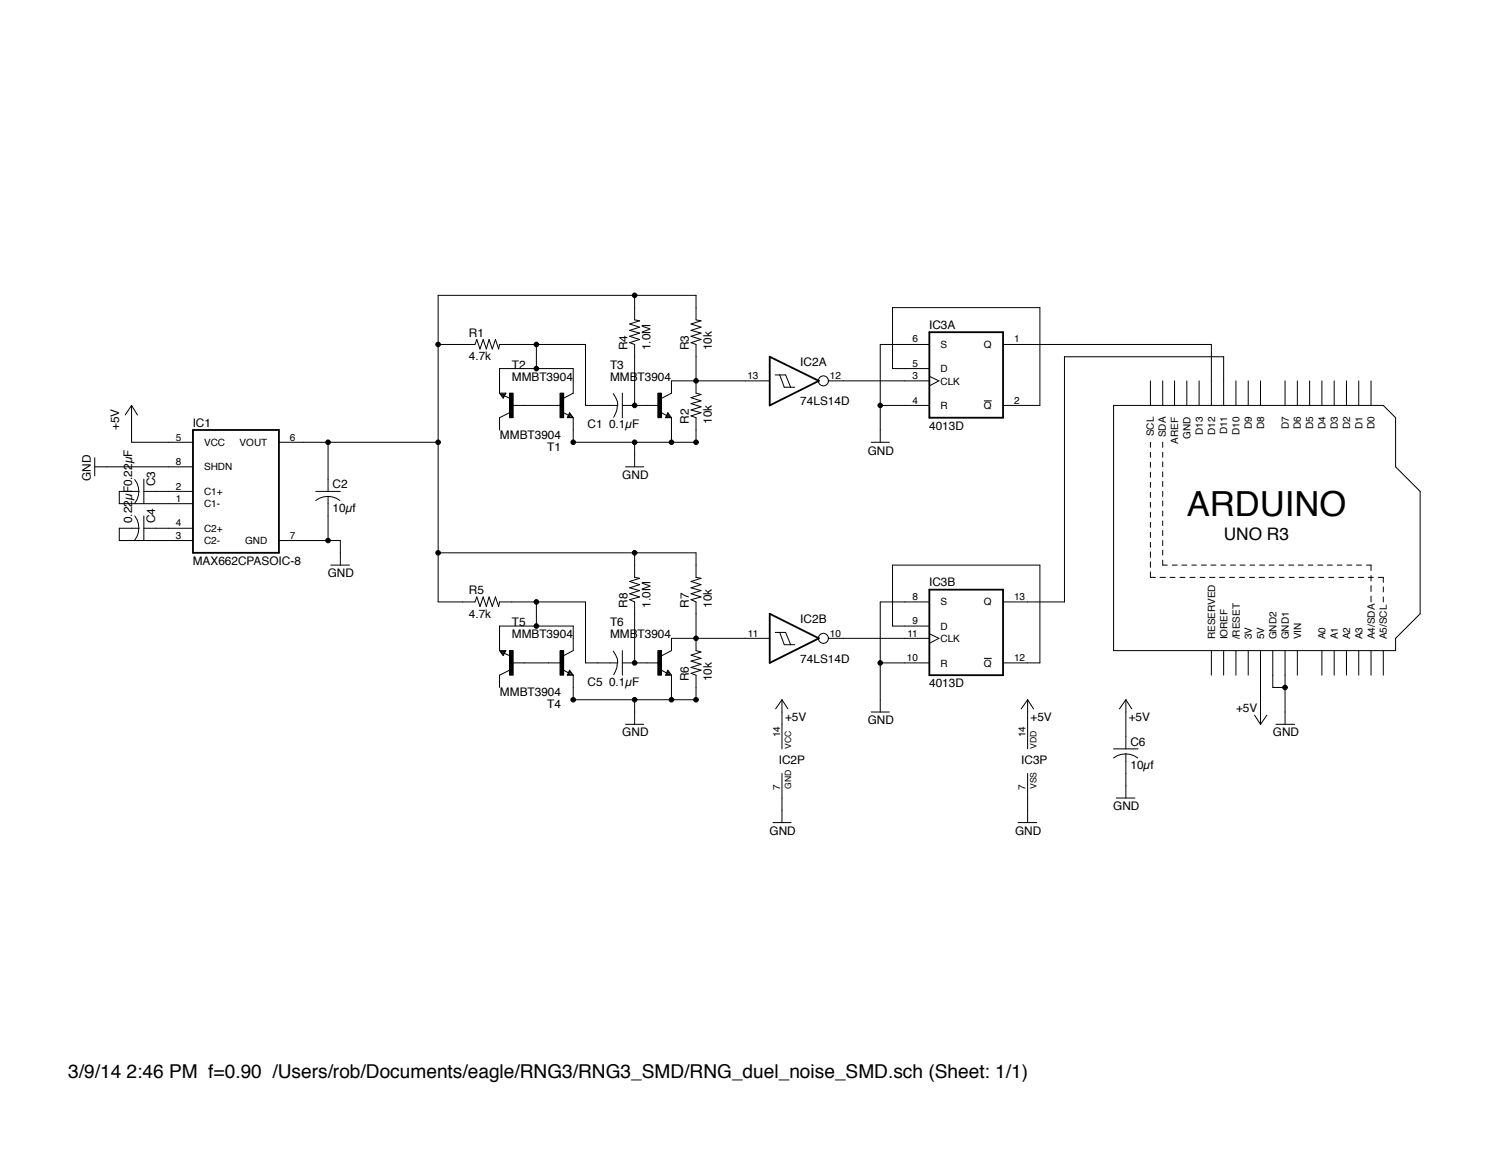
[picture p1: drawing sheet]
<svg xmlns="http://www.w3.org/2000/svg" width="279mm" height="216mm" viewBox="0 0 279 216" stroke-linecap="round" stroke-linejoin="round" font-family="sans-serif">
<g fill="none" stroke="#000" stroke-width=".19">
<path d="M118.1 55v4.5l1 .2-1.9 .6 1.9 .6-1.9 .6 1.9 .5-1.9 .6 1.9 .6-1.9 .6 .9 .3v11.4M24.5 75.5v6.8h11.4M24.5 75.5l1.1 1.7M24.5 75.5l-1.2 1.7M81.6 64.1h6.8l.4-.9 .5 1.8 .6-1.8 .6 1.8 .5-1.8 .6 1.8 .6-1.8 .6 1.8 .2-.9h16v11.4h5.9l-.1 .8-.6 1.4M93 73.2h1.2l-.5 .9zM93 73.2v-4.6h13.7v4.6l-1.8 .9M93.9 73.7l1.1 .5M93.9 73.3h-.7l.5 .6 .2-.5h-.3l.1 .3M94.8 73.2h.7v4.5h-.7zM94.8 76.8l-1.8 .9v2.3M95.3 75.5h9.1"/>
<path d="M99.8 64.1v4.5M104.2 73.2h.7v4.5h-.7zM104.8 76.7l1.1 .6M106 76.8l.7 .9h-1.1zM106 77.3l.1 .3h-.3l.2-.5 .5 .6h-.7M106.7 77.7v4.6h22.9v-4.6l-1-.3 1.9-.6-1.9-.5 1.9-.6-1.9-.6 1.9-.5-1.9-.6 1.9-.6-.9-.2v-9.1l-1-.3 1.9-.6-1.9-.6 1.9-.6-1.9-.5 1.9-.6-1.9-.6 1.9-.6-.9-.2v-4.5h-48v57h6.8l.4-.9 .5 1.8 .6-1.8 .6 1.8 .5-1.8 .6 1.8 .6-1.8 .6 1.8 .2-.9h16v11.4h5.9l-.1 .8-.6 1.4M114.2 73.3l.7 1.4 .1 .8M115.8 75.5h6.9M115.8 73.2v4.5M122.4 73.2h.7v4.5h-.7zM123 76.7l1.1 .6M124.3 76.8l.7 .9h-1.1z"/>
<path d="M124.3 77.3l.1 .3h-.3l.2-.5 .4 .6h-.6M125 77.7v4.6M143.3 70.9h-18.3v2.3l-1.8 .9M144.3 69.8h1.9l1 2.3M145.1 69.8l.9 2.3h1.9M154.2 70.9h18.8M163.9 75.5h9.1M173 68.6h-6.9v-11.3h27.5v18.2h-6.9M173 64.1h-9.1v18.2M173 70l1.8 .9-1.8 .9M183.2 74.6h1.4M186.7 64.1h38.8v11.4"/>
<path d="M207.3 75.5h50.2l2.3 2.2v9.2l4.6 4.6v22.7l-4.6 4.6v2.3h-52.5zM214.1 70.9v4.6M216.4 70.9v4.6M218.6 70.9v4.6M220.9 70.9v4.6M223.2 70.9v4.6M227.8 75.5v-9.1h-29.7v45.6h-11.4M230.1 70.9v4.6M232.3 70.9v4.6M234.6 70.9v4.6M239.2 70.9v4.6M241.5 70.9v4.6"/>
<path d="M243.8 70.9v4.6M246.1 70.9v4.6M248.3 70.9v4.6M250.6 70.9v4.6M252.9 70.9v4.6M255.2 70.9v4.6M17.6 86.9h18.3M17.6 85.2v3.4M25.1 89.3l.4 .6 .3 1.6M25.1 96l.4 .7 .3 .8v.8M25.8 91.5l-.3 1.5-.4 .7M25.8 98.3l-.3 1.5-.4 .7"/>
<path d="M25.8 91.5h-3.6v2.2h13.7M25.8 98.3h-3.6v2.3h13.7M26.8 91.5h9.1M26.8 98.3h9.1M26.8 89.2v4.5M26.8 96v4.6M51.9 82.3h29.7M58.8 91.5h4.6M61.1 92.4l1.5 .3 .7 .5M61.1 92.4l-1.6 .3-.7 .5M61.1 92.4v8.2M61.1 82.3v9.2"/>
<path d="M116.4 86.9h3.4M118.1 82.3v4.6M162.2 82.3h3.3M214.1 82.3v.9M214.1 84.2v.9M214.1 86v1M214.1 87.9v.9M214.1 89.8v.9M214.1 91.6v1M214.1 93.5v.9M214.1 95.4v.9M214.1 97.2v.9"/>
<path d="M214.1 99.1v.9M216.4 82.3v.9M216.4 84.2v.9M216.4 86v.9M216.4 87.8v1M216.4 89.6v.9M216.4 91.5v.9M216.4 93.2v1M216.4 95.1v.9M216.4 97v.8M216.4 98.7v1M51.9 100.6h11.5v4.6"/>
<path d="M61.6 105.2h3.4M81.6 102.9h48v4.6l.9 .1-1.9 .6 1.9 .6-1.9 .6 1.9 .5-1.9 .6 1.9 .6-1.9 .5 1 .4v9.1l.9 .2-1.9 .6 1.9 .6-1.9 .5 1.9 .6-1.9 .6 1.9 .5-1.9 .6 1 .4v4.5h-22.9v-4.5M99.8 112v4.5M118.1 102.9v4.6l1 .1-1.9 .6 1.9 .6-1.9 .6 1.9 .5-1.9 .6 1.9 .6-1.9 .5 .9 .4v11.4M143.3 118.8h-18.3v2.3l-1.8 .9M144.3 117.7h1.9l1 2.3M145.1 117.7l.9 2.3h1.9M154.2 118.8h18.8M173 116.5h-6.9v-11.3h27.5v18.2h-6.9M173 112h-9.1v20.5M173 118l1.8 .8-1.8 .9M214.1 100.9v1"/>
<path d="M214.1 102.7v1M214.1 104.6v1M214.1 106.4v1.1h1M215.9 107.5h1M216.4 100.6v.9M216.4 102.4v.9M216.4 104.2v1h.9M217.8 107.5h.9M218.2 105.2h.9M219.6 107.5h1M220 105.2h.9M221.5 107.5h.9"/>
<path d="M221.8 105.2h.9M223.4 107.5h.9M223.6 105.2h1M225.1 107.5h1.1M225.4 105.2h.9M227 107.5h.9M227.3 105.2h.8M228.9 107.5h.9M229 105.2h1M230.7 107.5h1M230.8 105.2h1M232.6 107.5h.9"/>
<path d="M232.7 105.2h.8M234.4 107.5h1M234.5 105.2h.9M236.2 107.5h1M236.2 105.2h1M238.1 107.5h.9M238.1 105.2h.9M239.9 105.2h.9M240 107.5h.9M241.7 105.2h.9M241.8 107.5h1M243.5 105.2h.9"/>
<path d="M243.6 107.5h1M245.3 105.2h.9M245.5 107.5h.9M247.1 105.2h.9M247.3 107.5h1M248.9 105.2h.9M249.2 107.5h.9M250.7 105.2h1M251.1 107.5h.9M252.5 105.2h.9M252.8 107.5h1.1M254.4 105.2h.8v1"/>
<path d="M254.7 107.5h.9M255.2 107.1v1M255.2 109v1.1M255.2 110.9v1.1M256.6 107.5h.9v.9M257.5 109.2v1M257.5 111.1v.9M93 121.1v-4.6h13.7v4.6l-1.8 .9M93 121.1h1.2l-.5 .9zM93.9 121.6l1.1 .5M93.9 121.3h-.7l.5 .5 .2-.5h-.3l.1 .3M94.8 121.1h.7v4.6h-.7z"/>
<path d="M94.8 124.7l-1.8 1v2.3M95.3 123.4h9.1M104.2 121.1h.7v4.6h-.7zM104.8 124.7l1.1 .5M106 124.7l.7 1h-1.1zM106 125.2l.1 .3h-.3l.2-.5 .5 .6h-.7M114.2 121.2l.7 1.4 .1 .8M115.8 121.1v4.6M115.8 123.4h6.9M116.4 134.8h3.4M118.1 130.2v4.6M122.4 121.1h.7v4.6h-.7z"/>
<path d="M123 124.7l1.1 .5M124.3 124.7l.7 1h-1.1zM124.3 125.2l.1 .3h-.3l.2-.5 .4 .6h-.6M125 125.7v4.5M145.6 130.2v9.2M145.6 130.2l1.1 1.7M145.6 130.2l-1.2 1.7M162.2 132.5h3.3M163.9 123.4h9.1M183.2 122.5h1.4M191.3 130.2v9.2M191.3 130.2l1.1 1.7"/>
<path d="M191.3 130.2l-1.2 1.7M207.3 139.4h4.6M209.6 130.2v9.2M209.6 130.2l1.1 1.7M209.6 130.2l-1.2 1.7M225.5 121.1v4.6M227.8 121.1v4.6M230.1 121.1v4.6M232.3 121.1v4.6M233.5 133.1l1.1 1.7M234.6 121.1v13.7M235.8 133.1l-1.2 1.7"/>
<path d="M236.9 121.1v6.9h2.3M237.5 134.8h3.5M239.2 121.1v13.7M241.5 121.1v4.6M246.1 121.1v4.6M248.3 121.1v4.6M250.6 121.1v4.6M252.9 121.1v4.6M255.2 121.1v4.6M257.5 121.1v4.6M143.9 153.1h3.4M145.6 144v9.1"/>
<path d="M189.5 153.1h3.5M191.3 144v9.1M207.8 148.5h3.5M209.6 140.3l1.5 .4 .7 .4M209.6 140.3l-.9 .1-.7 .3-.7 .4M209.6 140.3v8.2"/>
<circle cx="118.1" cy="55" r=".42"/>
<circle cx="81.6" cy="64.1" r=".42"/>
<circle cx="99.8" cy="68.6" r=".42"/>
<circle cx="99.8" cy="64.1" r=".42"/>
<circle cx="118.1" cy="75.5" r=".42"/>
<circle cx="129.6" cy="70.9" r=".42"/>
<circle cx="153.3" cy="70.9" r=".93"/>
<circle cx="163.9" cy="75.5" r=".42"/>
<circle cx="61.1" cy="82.3" r=".42"/>
<circle cx="81.6" cy="82.3" r=".42"/>
<circle cx="106.7" cy="82.3" r=".42"/>
<circle cx="118.1" cy="82.3" r=".42"/>
<circle cx="125" cy="82.3" r=".42"/>
<circle cx="129.6" cy="82.3" r=".42"/>
<circle cx="61.1" cy="100.6" r=".42"/>
<circle cx="81.6" cy="102.9" r=".42"/>
<circle cx="99.8" cy="116.5" r=".42"/>
<circle cx="99.8" cy="112" r=".42"/>
<circle cx="118.1" cy="102.9" r=".42"/>
<circle cx="129.6" cy="118.8" r=".42"/>
<circle cx="153.3" cy="118.8" r=".93"/>
<circle cx="106.7" cy="130.2" r=".42"/>
<circle cx="118.1" cy="123.4" r=".42"/>
<circle cx="118.1" cy="130.2" r=".42"/>
<circle cx="125" cy="130.2" r=".42"/>
<circle cx="129.6" cy="130.2" r=".42"/>
<circle cx="163.9" cy="123.4" r=".42"/>
<circle cx="239.2" cy="128" r=".42"/>
</g>
<g fill="#000">
<path d="M94.8 73.2h.7v4.5h-.7zM104.2 73.2h.7v4.5h-.7zM122.4 73.2h.7v4.5h-.7zM94.8 121.1h.7v4.5h-.7zM104.2 121.1h.7v4.5h-.7zM122.4 121.1h.7v4.5h-.7z"/>
<circle cx="118.1" cy="54.9" r=".42"/>
<circle cx="81.5" cy="64.1" r=".42"/>
<circle cx="99.8" cy="68.6" r=".42"/>
<circle cx="99.8" cy="64.1" r=".42"/>
<circle cx="118.1" cy="75.4" r=".42"/>
<circle cx="129.5" cy="70.9" r=".42"/>
<circle cx="163.8" cy="75.4" r=".42"/>
<circle cx="61" cy="82.3" r=".42"/>
<circle cx="81.5" cy="82.3" r=".42"/>
<circle cx="106.7" cy="82.3" r=".42"/>
<circle cx="118.1" cy="82.3" r=".42"/>
<circle cx="125" cy="82.3" r=".42"/>
<circle cx="129.5" cy="82.3" r=".42"/>
<circle cx="61" cy="100.6" r=".42"/>
<circle cx="81.5" cy="102.9" r=".42"/>
<circle cx="99.8" cy="116.5" r=".42"/>
<circle cx="99.8" cy="112" r=".42"/>
<circle cx="118.1" cy="102.9" r=".42"/>
<circle cx="129.5" cy="118.8" r=".42"/>
<circle cx="106.7" cy="130.2" r=".42"/>
<circle cx="118.1" cy="123.4" r=".42"/>
<circle cx="118.1" cy="130.2" r=".42"/>
<circle cx="125" cy="130.2" r=".42"/>
<circle cx="129.5" cy="130.2" r=".42"/>
<circle cx="163.8" cy="123.4" r=".42"/>
<circle cx="239.2" cy="127.9" r=".42"/>
</g>
<path d="M143.3 66.4l9.1 4.5-9.1 4.6zM173 61.8h13.7v15.9h-13.7zM35.9 80h16v22.9h-16zM143.3 114.2l9.1 4.6-9.1 4.6zM173 109.7h13.7v16h-13.7z" fill="none" stroke="#000" stroke-width=".34"/>
<text font-size="6.4" x="220.9" y="96">ARDUINO</text>
<text font-size="3.6" x="12.7" y="200.7">3/9/14 2:46 PM f=0.90 /Users/rob/Documents/eagle/RNG3/RNG3_SMD/RNG_duel_noise_SMD.sch (Sheet: 1/1)</text>
<text font-size="3.2" x="227.8" y="100.6">UNO R3</text>
<g font-size="2.2">
<text x="87.3" y="62.7">R1</text>
<text x="116.8" y="65.2" transform="rotate(-90 116.8 65.2)">R4</text>
<text x="121.1" y="65.2" transform="rotate(-90 121.1 65.2)">1.0M</text>
<text x="128.2" y="65.2" transform="rotate(-90 128.2 65.2)">R3</text>
<text x="132.5" y="65.2" transform="rotate(-90 132.5 65.2)">10k</text>
<text x="173" y="61.2">IC3A</text>
<text x="87.3" y="67">4.7k</text>
<text x="95.3" y="70.9">MMBT3904</text>
<text x="95.3" y="68.6">T2</text>
<text x="113.6" y="70.9">MMBT3904</text>
<text x="113.6" y="68.6">T3</text>
<text x="149" y="68">IC2A</text>
<text x="149" y="75.5">74LS14D</text>
<text x="22.2" y="80" transform="rotate(-90 22.2 80)">+5V</text>
<text x="35.9" y="79.5">IC1</text>
<text x="93.1" y="81.6">MMBT3904</text>
<text x="101.9" y="83.9">T1</text>
<text x="109.4" y="79.7">C1</text>
<text x="113.4" y="79.7">0.1µF</text>
<text x="128.2" y="78.9" transform="rotate(-90 128.2 78.9)">R2</text>
<text x="132.5" y="78.9" transform="rotate(-90 132.5 78.9)">10k</text>
<text x="173" y="80">4013D</text>
<text x="16.9" y="89.5" transform="rotate(-90 16.9 89.5)">GND</text>
<text x="115.8" y="89.2">GND</text>
<text x="161.5" y="84.6">GND</text>
<text x="28.9" y="90.5" transform="rotate(-90 28.9 90.5)">C3</text>
<text x="61.9" y="95.2">10µf</text>
<text x="61.9" y="90.9">C2</text>
<text x="24.6" y="97.4" transform="rotate(-90 24.6 97.4)">0.22µF0.22µF</text>
<text x="28.9" y="97.4" transform="rotate(-90 28.9 97.4)">C4</text>
<text x="35.9" y="105.1">MAX662CPASOIC-8</text>
<text x="61" y="107.4">GND</text>
<text x="87.3" y="110.6">R5</text>
<text x="116.8" y="113.1" transform="rotate(-90 116.8 113.1)">R8</text>
<text x="121.1" y="113.1" transform="rotate(-90 121.1 113.1)">1.0M</text>
<text x="128.2" y="113.1" transform="rotate(-90 128.2 113.1)">R7</text>
<text x="132.5" y="113.1" transform="rotate(-90 132.5 113.1)">10k</text>
<text x="173" y="109.1">IC3B</text>
<text x="87.3" y="114.9">4.7k</text>
<text x="95.3" y="118.8">MMBT3904</text>
<text x="95.3" y="116.5">T5</text>
<text x="113.6" y="118.8">MMBT3904</text>
<text x="113.6" y="116.5">T6</text>
<text x="149" y="116">IC2B</text>
<text x="149" y="123.4">74LS14D</text>
<text x="93.1" y="129.6">MMBT3904</text>
<text x="101.9" y="131.8">T4</text>
<text x="109.4" y="127.6">C5</text>
<text x="113.4" y="127.6">0.1µF</text>
<text x="128.2" y="126.8" transform="rotate(-90 128.2 126.8)">R6</text>
<text x="132.5" y="126.8" transform="rotate(-90 132.5 126.8)">10k</text>
<text x="173" y="127.9">4013D</text>
<text x="115.8" y="137.1">GND</text>
<text x="146.1" y="134.1">+5V</text>
<text x="161.5" y="134.8">GND</text>
<text x="191.8" y="134.1">+5V</text>
<text x="210.1" y="134.1">+5V</text>
<text x="230.1" y="132.5">+5V</text>
<text x="236.9" y="137.1">GND</text>
<text x="145" y="142.2">IC2P</text>
<text x="190.1" y="142.2">IC3P</text>
<text x="210.4" y="143.1">10µf</text>
<text x="210.4" y="138.8">C6</text>
<text x="143.3" y="155.3">GND</text>
<text x="188.9" y="155.3">GND</text>
<text x="207.2" y="150.8">GND</text>
</g>
<g font-size="1.9">
<text x="169.8" y="63.7">6</text>
<text x="175.1" y="64.7">S</text>
<text x="183.1" y="64.7">Q</text>
<text x="188.8" y="63.7">1</text>
<text x="139.1" y="70.6">13</text>
<text x="154.5" y="70.6">12</text>
<text x="169.8" y="70.6">3</text>
<text x="169.8" y="68.3">5</text>
<text x="175.1" y="69.3">D</text>
<text x="175.1" y="71.6">CLK</text>
<text x="169.8" y="75.1">4</text>
<text x="175.1" y="76.1">R</text>
<text x="183.1" y="76.1">Q</text>
<text x="188.8" y="75.1">2</text>
<text x="32.8" y="82">5</text>
<text x="38" y="83">VCC</text>
<text x="44.6" y="83">VOUT</text>
<text x="54" y="82">6</text>
<text x="214.8" y="81.2" transform="rotate(-90 214.8 81.2)">SCL</text>
<text x="217" y="81.4" transform="rotate(-90 217 81.4)">SDA</text>
<text x="219.3" y="82.6" transform="rotate(-90 219.3 82.6)">AREF</text>
<text x="221.6" y="81.7" transform="rotate(-90 221.6 81.7)">GND</text>
<text x="223.9" y="81" transform="rotate(-90 223.9 81)">D13</text>
<text x="226.2" y="81" transform="rotate(-90 226.2 81)">D12</text>
<text x="228.5" y="80.9" transform="rotate(-90 228.5 80.9)">D11</text>
<text x="230.7" y="81" transform="rotate(-90 230.7 81)">D10</text>
<text x="233" y="79.9" transform="rotate(-90 233 79.9)">D9</text>
<text x="235.3" y="79.9" transform="rotate(-90 235.3 79.9)">D8</text>
<text x="239.9" y="79.9" transform="rotate(-90 239.9 79.9)">D7</text>
<text x="242.2" y="79.9" transform="rotate(-90 242.2 79.9)">D6</text>
<text x="244.5" y="79.9" transform="rotate(-90 244.5 79.9)">D5</text>
<text x="246.7" y="79.9" transform="rotate(-90 246.7 79.9)">D4</text>
<text x="249" y="79.9" transform="rotate(-90 249 79.9)">D3</text>
<text x="251.3" y="79.9" transform="rotate(-90 251.3 79.9)">D2</text>
<text x="253.6" y="79.9" transform="rotate(-90 253.6 79.9)">D1</text>
<text x="255.9" y="79.9" transform="rotate(-90 255.9 79.9)">D0</text>
<text x="32.8" y="86.6">8</text>
<text x="38" y="87.6">SHDN</text>
<text x="32.8" y="91.1">2</text>
<text x="32.8" y="93.4">1</text>
<text x="38" y="92.1">C1+</text>
<text x="38" y="94.4">C1-</text>
<text x="32.8" y="98">4</text>
<text x="32.8" y="100.2">3</text>
<text x="38" y="99">C2+</text>
<text x="38" y="101.3">C2-</text>
<text x="45.6" y="101.2">GND</text>
<text x="54" y="100.2">7</text>
<text x="169.8" y="111.7">8</text>
<text x="175.1" y="112.7">S</text>
<text x="183.1" y="112.6">Q</text>
<text x="188.8" y="111.7">13</text>
<text x="139.2" y="118.5">11</text>
<text x="154.5" y="118.5">10</text>
<text x="168.9" y="118.5">11</text>
<text x="169.8" y="116.2">9</text>
<text x="175.1" y="117.2">D</text>
<text x="175.1" y="119.5">CLK</text>
<text x="226.2" y="119" transform="rotate(-90 226.2 119)">RESERVED</text>
<text x="228.5" y="119" transform="rotate(-90 228.5 119)">IOREF</text>
<text x="230.8" y="119" transform="rotate(-90 230.8 119)">/RESET</text>
<text x="233" y="119" transform="rotate(-90 233 119)">3V</text>
<text x="235.3" y="119" transform="rotate(-90 235.3 119)">5V</text>
<text x="237.6" y="119" transform="rotate(-90 237.6 119)">GND2</text>
<text x="239.9" y="119" transform="rotate(-90 239.9 119)">GND1</text>
<text x="242.2" y="119" transform="rotate(-90 242.2 119)">VIN</text>
<text x="246.8" y="119" transform="rotate(-90 246.8 119)">A0</text>
<text x="249" y="119" transform="rotate(-90 249 119)">A1</text>
<text x="251.3" y="119" transform="rotate(-90 251.3 119)">A2</text>
<text x="253.6" y="119" transform="rotate(-90 253.6 119)">A3</text>
<text x="255.9" y="119" transform="rotate(-90 255.9 119)">A4/SDA</text>
<text x="258.2" y="119" transform="rotate(-90 258.2 119)">A5/SCL</text>
<text x="168.8" y="123.1">10</text>
<text x="175.1" y="124.1">R</text>
<text x="183.1" y="124.1">Q</text>
<text x="188.8" y="123.1">12</text>
<text x="145.2" y="137.3" transform="rotate(-90 145.2 137.3)">14</text>
<text x="190.9" y="137.3" transform="rotate(-90 190.9 137.3)">14</text>
<text x="145.2" y="147" transform="rotate(-90 145.2 147)">7</text>
<text x="190.9" y="147" transform="rotate(-90 190.9 147)">7</text>
</g>
<g font-size="1.6">
<text x="147.3" y="139.4" transform="rotate(-90 147.3 139.4)">VCC</text>
<text x="192.9" y="139.4" transform="rotate(-90 192.9 139.4)">VDD</text>
<text x="147.3" y="146.9" transform="rotate(-90 147.3 146.9)">GND</text>
<text x="192.9" y="146.9" transform="rotate(-90 192.9 146.9)">VSS</text>
</g>
</svg>
